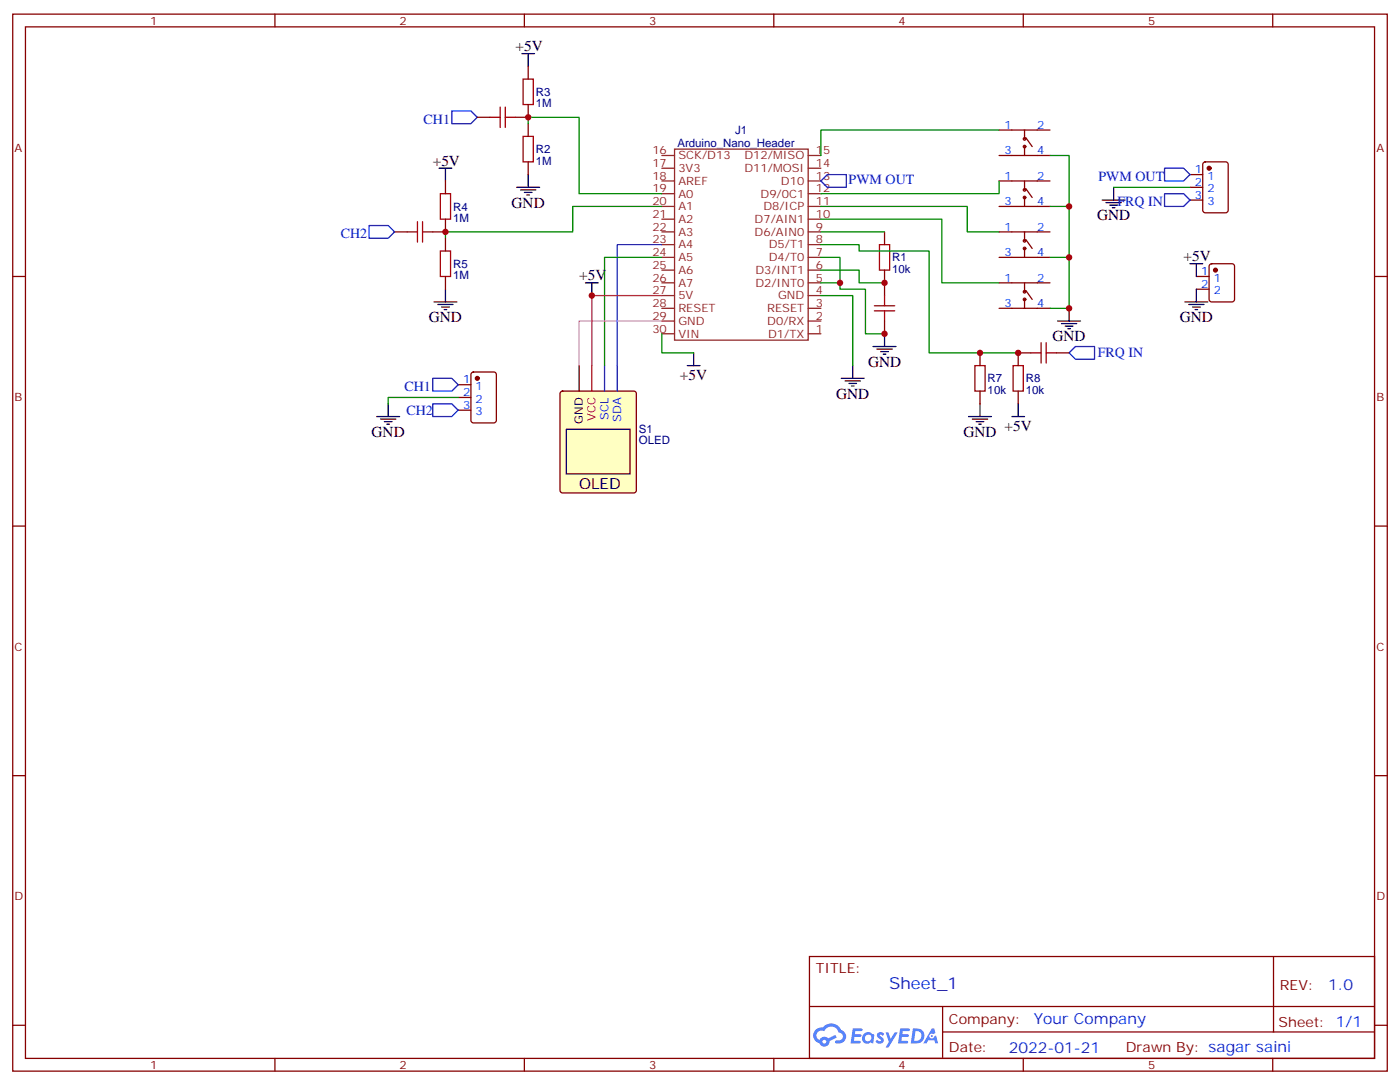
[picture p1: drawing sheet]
<svg xmlns="http://www.w3.org/2000/svg" width="388mm" height="300mm" viewBox="0 0 388 300" stroke-linecap="round" stroke-linejoin="round" font-family="sans-serif">
<g fill="none" stroke="#870000" stroke-width=".35">
<path d="M3.5 3.9h381v292.8h-381zM7.1 7.4h373.9v285.8h-373.9zM76.2 3.9v3.5M145.3 3.9v3.5M214.5 3.9v3.5M283.6 3.9v3.5M352.8 3.9v3.5M3.5 76.6h3.6M381 76.6h3.5M3.5 145.7h3.6M381 145.7h3.5M3.5 214.9h3.6"/>
<path d="M381 214.9h3.5M224.4 265h156.6v28.2h-156.6zM224.4 278.8h156.5M261.3 278.8v14.1M353 265v20.9M3.5 284h3.6M76.2 293.2v3.5M145.3 293.2v3.5M214.5 293.2v3.5M261.3 285.9h119.6M283.6 293.2v3.5M352.8 293.2v3.5"/>
<path d="M381 284h3.5"/>
</g>
<g fill="#5487ff">
<path d="M243.4 286.1a1.22 1.22 0 0 1 1.7 .3l-.4 .6a.47 .47 0 0 0-.4-.4 .47 .47 0 0 0-.5 .2l.1 .1a1.23 1.23 0 0 1 .8 1.9 1.44 1.44 0 0 1-2.1-.2l.5-.6 .8 .4a.29 .29 0 0 0 .3-.2 .29 .29 0 0 0-.3-.3 1.04 1.04 0 0 1-.5-1.8z"/>
<path d="M236.4 284.9h2.3l.3 .2-.1 .5h-1.8l-.1 .9h1.5l.3 .4-.4 .3h-1.6l-.1 1.1 1.7 .1 .2 .3-.2 .3-2.6 .1z"/>
<path d="M249.5 284.9h2.4l.3 .2-.1 .5h-1.9l-.1 .9h1.5l.4 .4-.4 .3h-1.6l-.2 1.1 1.8 .1 .1 .3-.1 .3-2.7 .1z"/>
<path d="M258.3 284.9h.7l.3 1.3-.6 .3a.69 .69 0 0 0-1 .3 .69 .69 0 0 0 .4 .9 .69 .69 0 0 0 .9-.6l.5-.3 .5 2.2h-.8l-.2-.8h-1.7l-.5 .8h-.9z"/>
<path d="M245.5 286h.8l.6 1.8 1.1-1.8h.8l-2.5 4.2h-.8l.9-1.6z"/>
<path d="M253 284.9l-.6 4.2h1.4a2.11 2.11 0 0 0 2.4-2.2 2.11 2.11 0 0 0-2.5-2zM253.8 285.6a1.39 1.39 0 0 1 1.6 1.5 1.39 1.39 0 0 1-1.8 1.2h-.2z"/>
<path d="M239.4 286.5a1.54 1.54 0 0 0-.1 2.2 1.54 1.54 0 0 0 2.1 .1l.6 .3 .3-2.3-.1-.3h-.4a1.49 1.49 0 0 0-2.4 0zM239.6 287.5a.95 .95 0 0 1 1.9 0 .95 .95 0 0 1-1.9 0z"/>
<path d="M226.1 285.3a2.18 2.18 0 0 0 1 3.7 1.44 1.44 0 0 0 1.7 .9 1.44 1.44 0 0 0 1.1-1.5l2-1-.4-.7-1.9 1a1.47 1.47 0 0 0-2.5 .4 1.39 1.39 0 0 1-.6-1.9 1.39 1.39 0 0 1 2-.5 2.12 2.12 0 0 1 2.1-1.3 2.12 2.12 0 0 1 1.9 1.7 1.14 1.14 0 0 1 1.1 1.4 1.14 1.14 0 0 1-1.6 .7 .43 .43 0 0 0-.6 .4 .43 .43 0 0 0 .5 .5 1.98 1.98 0 0 0 2.5-1.3 1.98 1.98 0 0 0-1.3-2.5 3.1 3.1 0 0 0-5.2-.7l-.9 .1zM228 288.6a.54 .54 0 0 1 1 0 .54 .54 0 0 1-1 0z"/>
<circle cx="258.3" cy="287" r=".26"/>
</g>
<g fill="none" stroke="#8c2424" stroke-width=".35">
<path d="M183.4 57.2h3.6M183.4 53.7h3.6M183.4 50.1h3.6M183.4 46.6h3.6M183.4 43.1h3.6M187 41.3h37v52.9h-37zM224 57.2h3.5M224 53.7h3.5M224 50.1h3.5M224 46.6h3.5M224 43.1h3.5M183.4 78.4h3.6"/>
<path d="M183.4 74.8h3.6M183.4 71.3h3.6M183.4 67.8h3.6M183.4 64.2h3.6M183.4 60.7h3.6M224 78.4h3.5M224 74.8h3.5M224 71.3h3.5M224 67.8h3.5M224 64.2h3.5M224 60.7h3.5M183.4 92.5h3.6"/>
<path d="M183.4 88.9h3.6M183.4 85.4h3.6M183.4 81.9h3.6M224 92.5h3.5M224 88.9h3.5M224 85.4h3.5M224 81.9h3.5"/>
</g>
<path d="M243.8 67.8h2.8v7h-2.8zM242.4 84.7h5.6M242.4 86.1h5.6M245.2 81.9v2.8M245.2 86.1v2.8" fill="none" stroke="#a10000" stroke-width=".35"/>
<g fill="none" stroke="#870000" stroke-width=".35">
<path d="M276.9 36h14.1M284 36v2.5M284.3 38.1l1.8 2.5M276.9 43.1h14.1M284 40.6v2.5M245.2 64.2v3.6M245.2 74.8v7.1M245.2 88.9v3.6"/>
<circle cx="284" cy="38.5" r=".35"/>
<circle cx="284" cy="40.6" r=".35"/>
</g>
<path d="M155.5 108.5l.4-.2h19.8l.5 .2 .2 .5v26.9l-.2 .5-.5 .2h-19.8l-.5-.3-.2-.4v-26.9z" fill="#ffffc2" stroke="#870000" stroke-width=".35"/>
<path d="M125.2 30.7h5.3l1.8 1.8-1.8 1.8h-5.3zM227.5 50.1l1.8-1.7h5.3v3.5h-5.3zM322.8 46.6h5.3l1.7 1.8-1.7 1.7h-5.3zM322.8 53.7h5.3l1.7 1.7-1.7 1.8h-5.3zM102.3 62.5h5.3l1.8 1.7-1.8 1.8h-5.3zM296.3 97.8l1.8-1.8h5.3v3.5h-5.3zM119.9 104.8h5.3l1.8 1.8-1.8 1.7h-5.3zM119.9 111.9h5.3l1.8 1.7-1.8 1.8h-5.3zM167.6 101.3v7M171.1 101.3v7" fill="none" stroke="#00f" stroke-width=".35"/>
<g fill="none" stroke="#000" stroke-width=".35">
<path d="M144.6 14.9h3.6M146.4 14.9v3.5M121.7 46.6h3.5M123.5 46.6v3.5M143.2 51.9h6.4M144.3 52.6h4.2M145.3 53.3h2.2M146 54h.8M146.4 48.4v3.5M305.5 55.4h6.4M306.6 56.1h4.2M307.6 56.8h2.1"/>
<path d="M308.3 57.5h.7M308.7 51.9v3.5M162.3 78.4h3.5M164 78.4v3.5M329.8 73.1h3.6M331.6 73.1v3.5M120.3 83.6h6.3M121.4 84.3h4.2M122.4 85.1h2.1M123.1 85.8h.7M123.5 80.1v3.5M192.3 97.8v3.5"/>
<path d="M242 96h6.4M243.1 96.7h4.2M244.1 97.4h2.1M244.8 98.1h.7M245.2 92.5v3.5M293.2 88.9h6.3M294.2 89.6h4.2M295.3 90.3h2.1M296 91.1h.7M296.3 85.4v3.5M328.4 83.6h6.4M329.5 84.3h4.2"/>
<path d="M330.6 85.1h2.1M331.3 85.8h.7M331.6 80.1v3.5M104.4 115.4h6.4M105.5 116.1h4.2M106.5 116.8h2.2M107.2 117.5h.7M107.6 111.9v3.5M157 118.9h17.6v12.4h-17.6zM160.5 101.3v7M190.5 101.3h3.5M233.2 104.8h6.3"/>
<path d="M234.2 105.5h4.3M235.3 106.2h2.1M236 106.9h.7M236.4 101.3v3.5M268.5 115.4h6.3M269.5 116.1h4.3M270.6 116.8h2.1M271.3 117.5h.7M271.6 111.9v3.5M280.5 115.4h3.5M282.2 111.9v3.5"/>
</g>
<path d="M164 101.3v7" fill="none" stroke="#f00" stroke-width=".35"/>
<path d="M183.4 67.8h-12.3v33.5" fill="none" stroke="#03f" stroke-width=".35"/>
<g fill="none" stroke="#008700" stroke-width=".35">
<path d="M146.4 34.3v-1.8h14.1v21.2h22.9M276.9 36h-49.4v7.1M183.4 57.2h-24.7v7h-35.2v1.8M227.5 57.2h40.6v7h8.8M276.9 50.1v3.6h-49.4M291 43.1h5.3v14.1h-5.3M296.3 57.2v14.1h-5.3M308.7 51.9h21.1M183.4 71.3h-15.8v30M227.5 74.8h10.6v3.6h7.1M227.5 60.7h33.6v17.7h15.8M227.5 67.8h10.6v1.7h19.4v28.3h24.7"/>
<path d="M227.5 71.3h5.3v7.1h-5.3M227.5 64.2h17.7M232.8 78.4v1.7h7.1v12.4h5.3M296.3 71.3v14.1h-5.3M183.4 92.5v5.3h8.9M227.5 81.9h8.9v19.4M127 110.1h-19.4v1.8"/>
</g>
<path d="M183.4 88.9h-22.9v12.4" fill="none" stroke="#f0f" stroke-width=".35"/>
<path d="M183.4 81.9h-19.4v19.4" fill="none" stroke="#906" stroke-width=".35"/>
<g fill="none" stroke="#870000" stroke-width=".35">
<path d="M146.4 18.4v3.5M132.3 32.5h3.5M146.4 29v3.5h-3.5M146.4 34.3v3.5M123.5 50.1v3.6M146.4 44.8v3.6M276.9 57.2h14.1M276.9 50.1h14.1M284 50.1v2.5M284 54.7v2.5M284.3 52.2l1.8 2.5M329.8 48.4h3.6"/>
<path d="M329.8 51.9h3.6M329.8 55.4h3.6M333.6 45l.5-.2h5.6l.7 .5v12.9l-.4 .7h-5.9l-.7-.4v-13zM109.4 64.2h3.5M123.5 60.7v3.5h-3.6M123.5 66v3.5M123.5 76.6v3.5M276.9 71.3h14.1M276.9 64.2h14.1M276.9 78.4h14.1M284 64.2v2.5M284 68.8v2.5"/>
<path d="M284 78.4v2.4M284.3 66.4l1.8 2.4M331.6 76.6h3.5M335.4 73.3l.4-.2h5.7l.6 .4 .1 9.4-.5 .7h-5.9l-.6-.4-.1-9.4zM271.6 97.8v3.5M276.9 85.4h14.1M284 82.9v2.5M284.3 80.5l1.8 2.4M285.8 97.8h-3.6v3.5M292.8 97.8h3.5M331.6 80.1h3.5M127 106.6h3.5"/>
<path d="M127 110.1h3.5M127 113.6h3.5M130.8 103.3l.4-.3h5.7l.6 .5 .1 13-.5 .6-5.9 .1-.6-.5-.1-12.9zM271.6 108.3v3.6M282.2 108.3v3.6"/>
<circle cx="284" cy="52.6" r=".35"/>
<circle cx="284" cy="54.7" r=".35"/>
<circle cx="284" cy="66.7" r=".35"/>
<circle cx="284" cy="68.8" r=".35"/>
<circle cx="284" cy="80.8" r=".35"/>
<circle cx="284" cy="82.9" r=".35"/>
</g>
<g fill="#870000" stroke="#870000" stroke-width=".35">
<circle cx="335.1" cy="46.6" r=".53"/>
<circle cx="336.9" cy="74.8" r=".53"/>
<circle cx="132.3" cy="104.8" r=".53"/>
</g>
<g fill="none" stroke="#a10000" stroke-width=".35">
<path d="M135.8 32.5h2.8M138.6 29.7v5.6M140.1 29.7v5.6M140.1 32.5h2.8M145 37.8h2.8v7h-2.8zM145 21.9h2.8v7.1h-2.8zM122.1 53.7h2.8v7h-2.8zM112.9 64.2h2.8M115.7 61.4v5.7M117.1 61.4v5.7M117.1 64.2h2.8M122.1 69.5h2.8v7.1h-2.8z"/>
<path d="M285.8 97.8h2.8M288.6 94.9v5.7M290 94.9v5.7M290 97.8h2.8M270.2 101.3h2.8v7h-2.8zM280.8 101.3h2.8v7h-2.8z"/>
</g>
<g fill="#c00">
<circle cx="245.2" cy="78.4" r=".88"/>
<circle cx="296.3" cy="57.2" r=".88"/>
<circle cx="296.3" cy="71.3" r=".88"/>
<circle cx="296.3" cy="85.4" r=".88"/>
<circle cx="164" cy="81.9" r=".88"/>
<circle cx="282.2" cy="97.8" r=".88"/>
<circle cx="271.6" cy="97.8" r=".88"/>
<circle cx="245.2" cy="92.5" r=".88"/>
<circle cx="232.8" cy="78.4" r=".88"/>
<circle cx="146.4" cy="32.5" r=".88"/>
<circle cx="123.5" cy="64.2" r=".88"/>
</g>
<text font-size="4.6" fill="#00f" x="246.5" y="274">Sheet_1</text>
<g font-size="4.2">
<text x="142.9" y="14.1">+5V</text>
<text x="119.9" y="45.9">+5V</text>
<text x="141.8" y="57.5">GND</text>
<text x="304.1" y="61.1">GND</text>
<text x="160.5" y="77.6">+5V</text>
<text x="328.1" y="72.4">+5V</text>
<text x="118.9" y="89.3">GND</text>
<text x="327" y="89.3">GND</text>
<text x="291.7" y="94.6">GND</text>
<text x="240.6" y="101.6">GND</text>
<text x="188.5" y="105.3">+5V</text>
<text x="231.8" y="110.5">GND</text>
<text x="278.4" y="119.4">+5V</text>
<text x="103" y="121">GND</text>
<text x="267.1" y="121">GND</text>
<text x="160.5" y="135.5">OLED</text>
</g>
<g font-size="4.2" fill="#00f">
<text x="368.2" y="274.2">1.0</text>
<text x="286.5" y="283.8">Your Company</text>
<text x="279.6" y="291.6">2022-01-21</text>
</g>
<g font-size="3.9" fill="#00f">
<text x="117.4" y="34.3">CH1</text>
<text x="235.2" y="50.9">PWM OUT</text>
<text x="304.5" y="50.1">PWM OUT</text>
<text x="309.7" y="57.2">FRQ IN</text>
<text x="94.5" y="66">CH2</text>
<text x="304.3" y="99">FRQ IN</text>
<text x="112.1" y="108.3">CH1</text>
<text x="112.7" y="114.9">CH2</text>
</g>
<g font-size="3.9" fill="#800">
<text x="226.1" y="269.6">TITLE:</text>
<text x="354.8" y="274.2">REV:</text>
<text x="263" y="283.8">Company:</text>
<text x="354.4" y="284.4">Sheet: 1/1</text>
<text x="263" y="291.4">Date:</text>
<text x="312.1" y="291.5">Drawn By: sagar saini</text>
</g>
<g font-size="3.2" fill="#800">
<text x="41.6" y="6.9">1</text>
<text x="110.8" y="6.9">2</text>
<text x="179.9" y="6.9">3</text>
<text x="249.1" y="6.9">4</text>
<text x="318.2" y="6.9">5</text>
<text x="4.1" y="42">A</text>
<text x="381.5" y="42">A</text>
<text x="4.1" y="111.2">B</text>
<text x="381.5" y="111.2">B</text>
<text x="4.1" y="180.3">C</text>
<text x="381.5" y="180.3">C</text>
<text x="4.1" y="249.4">D</text>
<text x="381.5" y="249.4">D</text>
<text x="41.6" y="296.2">1</text>
<text x="110.8" y="296.2">2</text>
<text x="179.9" y="296.2">3</text>
<text x="249.1" y="296.2">4</text>
<text x="318.2" y="296.2">5</text>
</g>
<g font-size="3.2" fill="#000080">
<text x="148.5" y="29.7">1M</text>
<text x="148.5" y="26.6">R3</text>
<text x="187.8" y="40.7">Arduino_Nano_Header</text>
<text x="203.8" y="37.1">J1</text>
<text x="148.5" y="45.6">1M</text>
<text x="148.5" y="42.4">R2</text>
<text x="125.6" y="58.3">R4</text>
<text x="125.6" y="61.5">1M</text>
<text x="125.6" y="77.4">1M</text>
<text x="125.6" y="74.2">R5</text>
<text x="247.3" y="75.6">10k</text>
<text x="247.3" y="72.4">R1</text>
<text x="273.8" y="105.9">R7</text>
<text x="284.3" y="105.9">R8</text>
<text x="273.8" y="109.1">10k</text>
<text x="284.3" y="109.1">10k</text>
<text x="177.1" y="119.8">S1</text>
<text x="177.1" y="122.9">OLED</text>
</g>
<g font-size="3.2" fill="#00f">
<text x="278.4" y="35.7">1</text>
<text x="287.5" y="35.7">2</text>
<text x="278.4" y="42.7">3</text>
<text x="287.5" y="42.7">4</text>
<text x="278.4" y="49.8">1</text>
<text x="287.5" y="49.8">2</text>
<text x="331.2" y="48">1</text>
<text x="331.2" y="51.5">2</text>
<text x="334.7" y="49.8">1</text>
<text x="334.7" y="53.3">2</text>
<text x="278.4" y="56.8">3</text>
<text x="287.5" y="56.8">4</text>
<text x="331.2" y="55.1">3</text>
<text x="334.7" y="56.8">3</text>
<text x="278.4" y="63.9">1</text>
<text x="287.5" y="63.9">2</text>
<text x="278.4" y="70.9">3</text>
<text x="287.5" y="70.9">4</text>
<text x="278.4" y="78">1</text>
<text x="287.5" y="78">2</text>
<text x="332.9" y="76.2">1</text>
<text x="336.4" y="78">1</text>
<text x="332.9" y="79.8">2</text>
<text x="336.4" y="81.5">2</text>
<text x="278.4" y="85.1">3</text>
<text x="287.5" y="85.1">4</text>
<text x="128.3" y="106.2">1</text>
<text x="131.8" y="108">1</text>
<text x="128.3" y="109.7">2</text>
<text x="128.3" y="113.3">3</text>
<text x="131.8" y="111.5">2</text>
<text x="131.8" y="115">3</text>
<text x="168.6" y="116.3" transform="rotate(-90 168.6 116.3)">SCL</text>
<text x="172.2" y="116.9" transform="rotate(-90 172.2 116.9)">SDA</text>
</g>
<g font-size="3.2" fill="#8d2323">
<text x="180.8" y="42.7">16</text>
<text x="180.8" y="46.2">17</text>
<text x="188" y="44.1">SCK/D13</text>
<text x="188" y="47.7">3V3</text>
<text x="206.4" y="47.7">D11/MOSI</text>
<text x="206.4" y="44.1">D12/MISO</text>
<text x="226.1" y="46.2">14</text>
<text x="226.1" y="42.7">15</text>
<text x="180.8" y="49.8">18</text>
<text x="180.8" y="53.3">19</text>
<text x="188" y="51.2">AREF</text>
<text x="216.5" y="51.2">D10</text>
<text x="226.1" y="53.3">12</text>
<text x="226.1" y="49.8">13</text>
<text x="180.8" y="56.8">20</text>
<text x="188" y="58.2">A1</text>
<text x="188" y="54.7">A0</text>
<text x="210.8" y="54.7">D9/0C1</text>
<text x="211.6" y="58.2">D8/ICP</text>
<text x="226.1" y="56.8">11</text>
<text x="180.8" y="60.4">21</text>
<text x="180.8" y="63.9">22</text>
<text x="188" y="61.8">A2</text>
<text x="188" y="65.3">A3</text>
<text x="209.2" y="65.3">D6/AIN0</text>
<text x="209.2" y="61.8">D7/AIN1</text>
<text x="226.1" y="63.9">9</text>
<text x="226.1" y="60.4">10</text>
<text x="180.8" y="67.4">23</text>
<text x="180.8" y="70.9">24</text>
<text x="188" y="68.8">A4</text>
<text x="213.1" y="68.8">D5/T1</text>
<text x="226.1" y="70.9">7</text>
<text x="226.1" y="67.4">8</text>
<text x="180.8" y="74.5">25</text>
<text x="180.8" y="78">26</text>
<text x="188" y="72.4">A5</text>
<text x="188" y="75.9">A6</text>
<text x="209.4" y="75.9">D3/INT1</text>
<text x="213.1" y="72.4">D4/T0</text>
<text x="226.1" y="78">5</text>
<text x="226.1" y="74.5">6</text>
<text x="180.8" y="81.5">27</text>
<text x="188" y="79.4">A7</text>
<text x="188" y="82.9">5V</text>
<text x="209.4" y="79.4">D2/INT0</text>
<text x="215.7" y="82.9">GND</text>
<text x="226.1" y="81.5">4</text>
<text x="180.8" y="85.1">28</text>
<text x="180.8" y="88.6">29</text>
<text x="188" y="86.5">RESET</text>
<text x="188" y="90">GND</text>
<text x="212.6" y="86.5">RESET</text>
<text x="212.7" y="90">D0/RX</text>
<text x="226.1" y="88.6">2</text>
<text x="226.1" y="85.1">3</text>
<text x="180.8" y="92.1">30</text>
<text x="188" y="93.5">VIN</text>
<text x="212.9" y="93.5">D1/TX</text>
<text x="226.1" y="92.1">1</text>
</g>
<text font-size="3.2" x="161.6" y="117.4" transform="rotate(-90 161.6 117.4)">GND</text>
<text font-size="3.2" fill="#f00" x="165.1" y="116.7" transform="rotate(-90 165.1 116.7)">VCC</text>
</svg>
